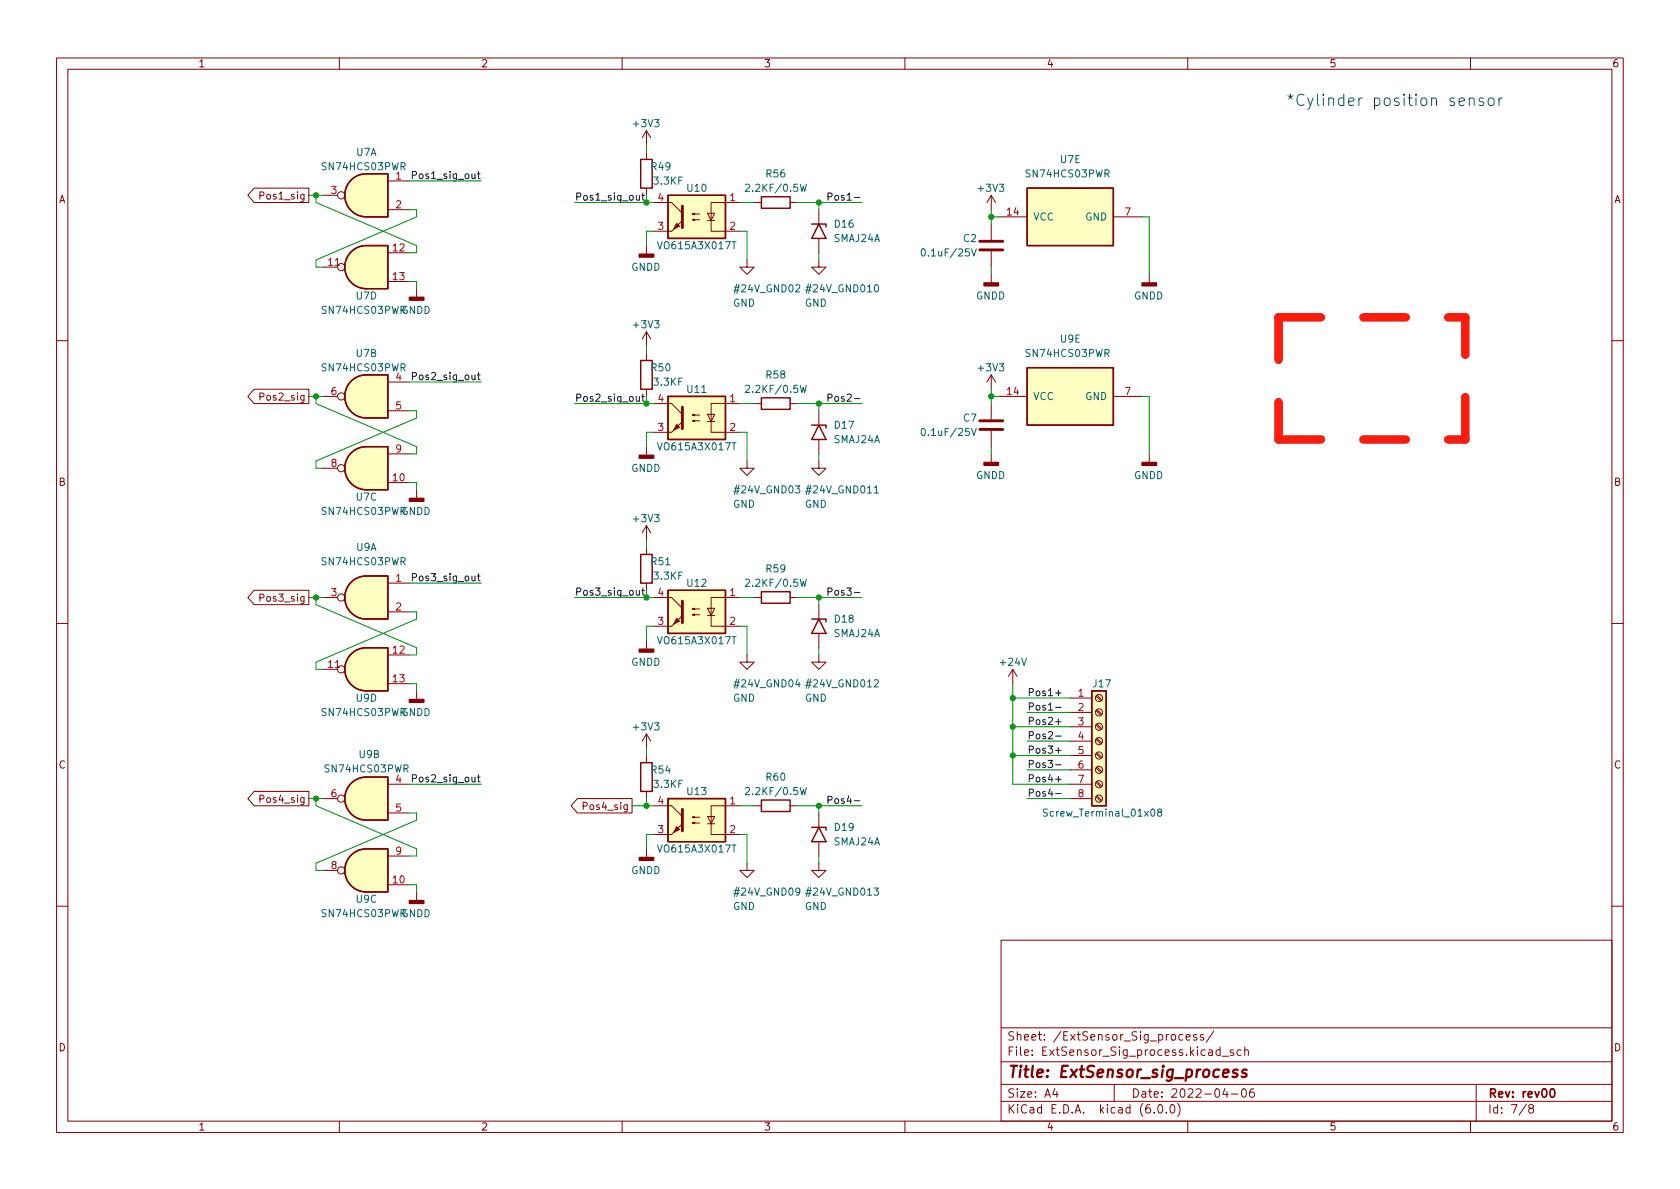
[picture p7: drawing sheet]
<svg xmlns="http://www.w3.org/2000/svg" width="297mm" height="210mm" viewBox="0 0 297 210" stroke-linecap="round" stroke-linejoin="round" font-family="sans-serif">
<g fill="none" stroke="#840000" stroke-width=".18">
<path d="M10 10.2h277v190.1h-277zM12 12.2h273v186.1h-273zM60 10.2v2M110 10.2v2M160 10.2v2M210 10.2v2M260 10.2v2M44.9 33.3h9.7v2.5h-9.7l-1.1-1.3zM57.1 34.5h2.6M68.6 32h3.8M68.6 37.1h3.8M114.3 23.1v2.5"/>
<path d="M114.3 26.9v1.3M114.3 33.3v1.2M114.3 23.1l-.8 1.3M114.3 23.1l.8 1.3M115.6 35.8h3.1l1.9 1.9M122.4 38.9l.4-.2v.3l-.4-.1h1.3M122.4 37.8l.4-.1v.3l-.4-.2h1.3M125.1 37.7h1.3l-.7 1.3zM125.1 39h1.3M130.8 35.8h-5.1v5.1h5.1M133.3 35.8h1.3M139.7 35.8h1.3"/>
<path d="M144.8 37.1v2.5M175.3 34.5v2.6M175.3 39.6v2.8M175.3 34.5l-.8 1.3M175.3 34.5l.7 1.3M176.5 38.3h5.1M196.8 38.3h5.1M57.1 47.2h2.6M68.6 44.7h3.8M68.6 49.8h3.8M73.7 51v1.6M114.3 43.4v1.6"/>
<path d="M114.3 58.7v2.5M114.3 58.7l-.8 1.2M114.3 58.7l.8 1.2M115.6 40.9h3.1M132.1 46v1.2h1.2l-1.2 1.3-1.3-1.3h1.3M144.8 46v1.2h1.2l-1.2 1.3-1.3-1.3h1.3M144.8 42.2v2.5M175.3 44.4v2.8M175.3 48.5v1.5M203.2 48.5v1.5M10 60.2h2M44.9 68.8h9.7v2.6h-9.7l-1.1-1.3z"/>
<path d="M57.1 70.1h2.6M68.6 67.6h3.8M68.6 72.6h3.8M114.3 62.5v1.2M114.3 68.8v1.3M114.3 79v1.5M115.6 71.4h3.1l1.9 1.9M115.6 76.4h3.1M122.4 74.4l.4-.1v.2l-.4-.1h1.3M122.4 73.4l.4-.1v.2l-.4-.1h1.3M125.1 73.3h1.3l-.7 1.2zM125.1 74.5h1.3"/>
<path d="M130.8 71.4h-5.1v5h5.1M133.3 71.4h1.3M139.7 71.4h1.3M144.8 72.6v2.6M144.8 77.7v2.6M175.3 66.3l-.8 1.3M175.3 66.3v2.5M175.3 71.4v2.8M175.3 76.2v2.8M175.3 66.3l.7 1.3M176.5 70.1h5.1M196.8 70.1h5.1"/>
<path d="M285 60.2h2M57.1 82.8h2.6M68.6 85.3h3.8M68.6 80.3h3.8M73.7 86.6v1.5M114.3 93v2.5M114.3 96.8v1.2M114.3 93l-.8 1.2M114.3 93l.8 1.2M132.1 81.5v1.3h1.2l-1.2 1.3-1.3-1.3h1.3M144.8 81.5v1.3h1.2l-1.2 1.3-1.3-1.3h1.3M175.3 80.3v1.5"/>
<path d="M203.2 80.3v1.5M10 110.2h2M44.9 104.4h9.7v2.5h-9.7l-1.1-1.2zM57.1 105.7h2.6M57.1 118.4h2.6M68.6 103.1h3.8M68.6 108.2h3.8M68.6 115.8h3.8M114.3 103.1v1.3M114.3 113.3v1.5M115.6 105.7h3.1l1.9 1.9M115.6 110.7h3.1"/>
<path d="M122.4 108.7l.4-.1v.2l-.4-.1h1.3M122.4 107.7l.4-.1v.2l-.4-.1h1.3M125.1 107.6h1.3l-.7 1.2zM125.1 108.8h1.3M130.8 105.7h-5.1v5h5.1M132.1 115.8v1.3h1.2l-1.2 1.3-1.3-1.3h1.3M133.3 105.7h1.3M139.7 105.7h1.3M144.8 115.8v1.3h1.2l-1.2 1.3-1.3-1.3h1.3M144.8 106.9v2.6M144.8 112v2.5M179.1 118.4l-.8 1.2"/>
<path d="M179.1 118.4v2.5M179.1 118.4l.7 1.2M285 110.2h2M44.9 139.9h9.7v2.6h-9.7l-1.1-1.3zM68.6 138.7h3.8M68.6 120.9h3.8M73.7 122.2v1.5M114.3 129.8v2.5M114.3 133.6v1.3M114.3 139.9v1.3M114.3 129.8l-.8 1.3M114.3 129.8l.8 1.3"/>
<path d="M189.2 123.4h3.8M189.2 126h3.8M189.2 128.5h3.8M189.2 131.1h3.8M189.2 133.6h3.8M189.2 136.1h3.8M189.2 138.7h3.8M193.8 138.3l.8 .9M193.8 135.8l.8 .8M193.8 133.3l.8 .8M193.8 130.7l.8 .9M193.8 128.2l.8 .8"/>
<path d="M193.8 125.6l.8 .9M193.8 123.1l.8 .8M194 138.2l.8 .8M194 135.6l.8 .9M194 133.1l.8 .8M194 130.6l.8 .8M194 128l.8 .8M194 125.5l.8 .8M194 122.9l.8 .9M57.1 141.2h2.6M57.1 153.9h2.6M68.6 143.8h3.8"/>
<path d="M68.6 156.5h3.8M68.6 151.4h3.8M73.7 157.7v1.6M102.1 141.2h9.7v2.6h-9.7l-1.1-1.3zM114.3 150.1v1.5M115.6 142.5h3.1l1.9 1.9M115.6 147.6h3.1M122.4 145.5l.4-.1v.3l-.4-.2h1.3M122.4 144.5l.4-.1v.2l-.4-.1h1.3M125.1 144.4h1.3l-.7 1.3zM125.1 145.7h1.3M130.8 142.5h-5.1v5.1h5.1"/>
<path d="M132.1 152.6v1.3h1.2l-1.2 1.3-1.3-1.3h1.3M133.3 142.5h1.3M139.7 142.5h1.3M144.8 152.6v1.3h1.2l-1.2 1.3-1.3-1.3h1.3M144.8 143.8v2.5M144.8 148.8v2.6M189.2 141.2h3.8M193.8 140.9l.8 .8M194 140.7l.8 .8M10 160.2h2M177 166.3h108v32h-108zM285 160.2h2"/>
<path d="M60 198.3v2M110 198.3v2M160 198.3v2M177 194.8h108M177 191.8h108M177 187.8h108M177 181.8h108M186.5 192.5l-.4 1h1M186.9 193v1M197 191.8v3M204.1 196.7v.1M204.9 195.4l.2-.1a.81 .81 0 0 1 .6 .7 .81 .81 0 0 1-.3 .8h-.2a.81 .81 0 0 1-.6-.6 .81 .81 0 0 1 .3-.8z"/>
<path d="M206.2 196.7v.1M207.1 195.4l.1-.1a.81 .81 0 0 1 .6 .7 .81 .81 0 0 1-.3 .8h-.1a.81 .81 0 0 1-.6-.6 .81 .81 0 0 1 .3-.8zM208.2 195.1a1.72 1.72 0 0 1 0 2.3M209.1 183l-.4-.1-.3 .3v.4l.2 .3h.5M209.7 183.4l.7-.1v-.3l-.5-.1-.2 .2 .1 .8h.6M210 198.3v2M211.6 183l-.4-.1-.2 .2 .1 .3 .5 .1v.4h-.6M212.8 183l-.4-.1-.2 .2 .1 .3 .5 .1v.4h-.6M214.6 182.4l-1.3 1.9M215.7 185.7l-.4-.1-.3 .3v.4l.1 .3h.6M215.7 185.1v1.5M216.1 186.8h1.1"/>
<path d="M216.6 192.5l-.4 1h.9M216.9 193v1M217.7 193.5h1.2M218.1 185.7l-.4-.1-.2 .2 .1 .3 .5 .1v.4h-.6M219.4 185.7l-.4-.1-.3 .3v.4l.2 .3h.5M219.7 192.6l.2-.1a.81 .81 0 0 1 .5 .7 .81 .81 0 0 1-.3 .8h-.1a.81 .81 0 0 1-.6-.6 .81 .81 0 0 1 .3-.8zM220.1 185.8l.2-.2 .3 .1 .1 .9M220.1 185.1v1.5M221.6 192.5a.59 .59 0 0 0-.7 .7v.5l.2 .3h.4l.2-.1 .1-.5-.2-.2-.4-.1-.3 .3M260 198.3v2M261 191.8v6.5M269.9 195.3l-1.3 1.9"/>
<path d="M270.6 196l-.3-.3 .1-.2 .2-.2 .4 .1 .2 .2-.1 .2-.7 .2-.1 .3v.2l.3 .3h.4l.2-.3-.1-.4-.2-.1"/>
<circle cx="60.3" cy="34.5" r=".63"/>
<circle cx="60.3" cy="47.2" r=".63"/>
<circle cx="60.3" cy="70.1" r=".63"/>
<circle cx="60.3" cy="82.8" r=".63"/>
<circle cx="60.3" cy="118.4" r=".63"/>
<circle cx="60.3" cy="105.7" r=".63"/>
<circle cx="194.3" cy="123.4" r=".63"/>
<circle cx="194.3" cy="126" r=".63"/>
<circle cx="194.3" cy="138.7" r=".63"/>
<circle cx="194.3" cy="136.1" r=".63"/>
<circle cx="194.3" cy="128.5" r=".63"/>
<circle cx="194.3" cy="133.6" r=".63"/>
<circle cx="194.3" cy="131.1" r=".63"/>
<circle cx="60.3" cy="153.9" r=".63"/>
<circle cx="60.3" cy="141.2" r=".63"/>
<circle cx="194.3" cy="141.2" r=".63"/>
</g>
<path d="M274.3 192.6l.1-.1a.81 .81 0 0 1 .6 .7 .81 .81 0 0 1-.3 .8h-.1a.82 .82 0 0 1-.6-.6 .82 .82 0 0 1 .3-.8z" fill="none" stroke="#840000" stroke-width=".3"/>
<path d="M218.8 189.2a.49 .49 0 0 0-.8 .3l.1 .2 .6 .2 .1 .2-.1 .3-.2 .1-.6-.1M220.4 189.2a.49 .49 0 0 0-.8 .3l.1 .2 .6 .2 .1 .2-.1 .3-.2 .1-.6-.1" fill="none" stroke="#840000" stroke-width=".4"/>
<g fill="#840000" stroke="#840000" stroke-width=".25">
<path d="M72.4 52.6h2.5v.5h-2.5z"/>
<path d="M72.4 88.1h2.5v.5h-2.5z"/>
<path d="M113 45h2.6v.5h-2.6z"/>
<path d="M72.4 123.7h2.5v.5h-2.5z"/>
<path d="M201.9 50h2.6v.5h-2.6z"/>
<path d="M174 50h2.5v.5h-2.5z"/>
<path d="M174 81.8h2.5v.5h-2.5z"/>
<path d="M201.9 81.8h2.6v.5h-2.6z"/>
<path d="M113 114.8h2.6v.5h-2.6z"/>
<path d="M72.4 159.3h2.5v.5h-2.5z"/>
<path d="M113 151.6h2.6v.5h-2.6z"/>
<path d="M113 80.5h2.6v.5h-2.6z"/>
</g>
<g fill="#ffffc2" stroke="#ffffc2" stroke-width=".18">
<path d="M62.1 44.5a3.8 3.8 0 0 1 2.7-1.1v7.6a3.8 3.8 0 0 1-3.5-2.3 3.8 3.8 0 0 1 .8-4.2z"/>
<path d="M64.8 43.4h3.8v7.6h-3.8z"/>
<path d="M62.1 80.1a3.8 3.8 0 0 1 2.7-1.1v7.6a3.8 3.8 0 0 1-3.5-2.3 3.8 3.8 0 0 1 .8-4.2z"/>
<path d="M64.8 79h3.8v7.6h-3.8z"/>
<path d="M62.1 67.4a3.8 3.8 0 0 1 2.7-1.1v7.6a3.8 3.8 0 0 1-3.5-2.3 3.8 3.8 0 0 1 .8-4.2z"/>
<path d="M64.8 66.3h3.8v7.6h-3.8z"/>
<path d="M62.1 31.8a3.8 3.8 0 0 1 2.7-1.1v7.6a3.8 3.8 0 0 1-3.5-2.3 3.8 3.8 0 0 1 .8-4.2z"/>
<path d="M64.8 30.7h3.8v7.6h-3.8z"/>
<path d="M181.6 65h15.2v10.2h-15.2z"/>
<path d="M181.6 33.3h15.2v10.1h-15.2z"/>
<path d="M118.1 34.5h10.2v7.7h-10.2z"/>
<path d="M193 122.2h2.6v20.3h-2.6z"/>
<path d="M62.1 138.5a3.8 3.8 0 0 1 2.7-1.1v7.6a3.8 3.8 0 0 1-3.5-2.3 3.8 3.8 0 0 1 .8-4.2z"/>
<path d="M64.8 137.4h3.8v7.6h-3.8z"/>
<path d="M118.1 70.1h10.2v7.6h-10.2z"/>
<path d="M62.1 103a3.8 3.8 0 0 1 2.7-1.2v7.7a3.8 3.8 0 0 1-3.5-2.4 3.8 3.8 0 0 1 .8-4.1z"/>
<path d="M64.8 101.8h3.8v7.7h-3.8z"/>
<path d="M118.1 141.2h10.2v7.6h-10.2z"/>
<path d="M62.1 151.2a3.8 3.8 0 0 1 2.7-1.1v7.6a3.8 3.8 0 0 1-3.5-2.3 3.8 3.8 0 0 1 .8-4.2z"/>
<path d="M64.8 150.1h3.8v7.6h-3.8z"/>
<path d="M62.1 115.7a3.8 3.8 0 0 1 2.7-1.2v7.7a3.8 3.8 0 0 1-3.5-2.4 3.8 3.8 0 0 1 .8-4.1z"/>
<path d="M64.8 114.5h3.8v7.7h-3.8z"/>
<path d="M118.1 104.4h10.2v7.6h-10.2z"/>
</g>
<g fill="none" stroke="#840000" stroke-width=".25">
<path d="M62.1 31.8a3.8 3.8 0 0 1 2.7-1.1h3.8v7.6h-3.8a3.8 3.8 0 0 1-3.5-2.3 3.8 3.8 0 0 1 .8-4.2zM113.3 28.2h2v5.1h-2zM118.1 34.5h10.2v7.7h-10.2zM134.6 34.8h5.1v2h-5.1zM143.5 39.6h2.5v.5M144.8 39.6l1.2 2.6h-2.5zM181.6 33.3h15.2v10.1h-15.2zM62.1 44.5a3.8 3.8 0 0 1 2.7-1.1h3.8v7.6h-3.8a3.8 3.8 0 0 1-3.5-2.3 3.8 3.8 0 0 1 .8-4.2zM62.1 67.4a3.8 3.8 0 0 1 2.7-1.1h3.8v7.6h-3.8a3.8 3.8 0 0 1-3.5-2.3 3.8 3.8 0 0 1 .8-4.2zM113.3 63.7h2v5.1h-2zM118.1 70.1h10.2v7.6h-10.2zM134.6 70.4h5.1v2h-5.1z"/>
<path d="M143.5 75.2h2.5v.5M144.8 75.2l1.2 2.5h-2.5zM181.6 65h15.2v10.2h-15.2zM62.1 80.1a3.8 3.8 0 0 1 2.7-1.1h3.8v7.6h-3.8a3.8 3.8 0 0 1-3.5-2.3 3.8 3.8 0 0 1 .8-4.2zM113.3 98h2v5.1h-2zM62.1 103a3.8 3.8 0 0 1 2.7-1.2h3.8v7.7h-3.8a3.8 3.8 0 0 1-3.5-2.4 3.8 3.8 0 0 1 .8-4.1zM62.1 115.7a3.8 3.8 0 0 1 2.7-1.2h3.8v7.7h-3.8a3.8 3.8 0 0 1-3.5-2.4 3.8 3.8 0 0 1 .8-4.1zM118.1 104.4h10.2v7.6h-10.2zM134.6 104.6h5.1v2.1h-5.1zM143.5 109.5h2.5v.5M144.8 109.5l1.2 2.5h-2.5zM62.1 138.5a3.8 3.8 0 0 1 2.7-1.1h3.8v7.6h-3.8a3.8 3.8 0 0 1-3.5-2.3 3.8 3.8 0 0 1 .8-4.2z"/>
<path d="M113.3 134.9h2v5h-2zM193 122.2h2.6v20.3h-2.6zM62.1 151.2a3.8 3.8 0 0 1 2.7-1.1h3.8v7.6h-3.8a3.8 3.8 0 0 1-3.5-2.3 3.8 3.8 0 0 1 .8-4.2zM118.1 141.2h10.2v7.6h-10.2zM134.6 141.5h5.1v2h-5.1zM143.5 146.3h2.5v.5M144.8 146.3l1.2 2.5h-2.5z"/>
</g>
<g fill="none" stroke="#006464" stroke-width=".18">
<path d="M131.8 32.7l.5-.1 .2 .3-.8 .9h.8M141.5 32.6l.3 1.2 .2-.9 .3 .9 .3-1.2M163.1 44.1l.1-.1a.68 .68 0 0 1 .4 .6 .68 .68 0 0 1-.4 .7 .84 .84 0 0 1-.1-1.2zM171.8 44l.4 1.3 .4-1.3M131.8 68.3l.5-.2 .2 .4-.8 .9h.8M141.5 68.1l.3 1.3 .2-.9 .3 .9 .3-1.3M163.1 75.8h.1a.68 .68 0 0 1 .4 .6 .68 .68 0 0 1-.4 .6 .84 .84 0 0 1-.1-1.2zM171.8 75.8l.4 1.2 .4-1.2M154.6 87.2h.7M131.8 102.5l.5-.1 .2 .4-.8 .9h.8M141.5 102.4l.3 1.3 .2-.9 .3 .9 .3-1.3M131.8 139.4l.5-.1 .2 .3-.8 .9h.8"/>
<path d="M141.5 139.3l.3 1.2 .2-.9 .3 .9 .3-1.2M185.2 143.1h-.5l-.2 .1v.3l.6 .3 .1 .3-.2 .2h-.5M204.9 143.6l-.2-.2v-.2l.2-.1h.4l.1 .2-.1 .2-.5 .2-.1 .1v.3l.2 .2h.4l.1-.2-.1-.4-.1-.1"/>
</g>
<g fill="#840000" stroke="#840000" stroke-width=".18">
<path d="M120.6 39l-1.9 1.9z"/>
<path d="M119.6 39.5l.5 .5-1 .5z"/>
<path d="M120.6 74.5l-1.9 1.9z"/>
<path d="M119.6 75.1l.5 .5-1 .5z"/>
<path d="M118.7 147.6l1.9-1.9z"/>
<path d="M119.6 146.2l.5 .5-1 .5z"/>
<path d="M120.6 108.8l-1.9 1.9z"/>
<path d="M119.6 109.3l.5 .5-1 .6z"/>
</g>
<path d="M120.6 36.4v3.9M173.2 44.2h4.1M173.2 42.7h4.1M120.6 72v3.8M173.2 75.9h4.1M173.2 74.4h4.1M120.6 106.3v3.8M120.6 143.1v3.8" fill="none" stroke="#840000" stroke-width=".51"/>
<g fill="none" stroke="#0f0f0f" stroke-width=".18">
<path d="M72.9 31l.6-.1 .1-.2v-.3l-.7-.1v1.3M84.4 30.7h.5M84.6 30.3v1.1l.3 .2M112.5 34.6l.1 .7 .3 .1 .1-.1M113 34.6v.8M113.5 34.6h.5M113.7 34.1v1.1l.3 .2M146.4 34.8l.6-.1 .1-.1v-.4l-.7-.1v1.3M72.9 66.5h.6l.1-.2v-.3l-.7-.1v1.2M84.4 66.3h.5M84.6 65.9v1.1l.3 .1M112.5 70.1l.1 .8 .3 .1 .1-.2"/>
<path d="M113 70.1v.9M113.5 70.1h.5M113.7 69.7v1.1l.3 .2M146.4 70.4l.6-.1 .1-.2v-.3l-.7-.1v1.3M72.9 102.1l.6-.1 .1-.1v-.3l-.7-.2v1.3M84.4 101.9h.5M84.6 101.4v1.1l.3 .2M112.5 104.4l.1 .8h.3l.1-.1M113 104.4v.8M113.5 104.4h.5M113.7 104v1.1l.3 .1M146.4 104.6h.6l.1-.2v-.3l-.7-.1v1.2"/>
<path d="M72.9 137.7l.6-.1 .1-.2v-.3l-.7-.1v1.3M84.4 137.4h.5M84.6 137v1.1l.3 .2M186.6 137.8h1M186.6 135.2h1M186.6 132.7h1M186.6 130.2h1M186.6 122.5h1M186.6 127.6h1M186.6 125.1h1M146.4 141.5l.6-.1 .1-.2v-.3l-.7-.1v1.3M186.6 140.3h1"/>
</g>
<path d="M259.8 17.5a.5 .5 0 0 1 .8 .1v1.1M259.8 17.3v1.4M262.3 17.4l-.5-.1-.3 .3 .1 .3 .7 .2 .1 .2-.1 .3-.2 .1-.6-.1M263.2 17.5a.54 .54 0 0 1 .6-.2 .54 .54 0 0 1 .4 .4v.6a.54 .54 0 0 1-.6 .4 .54 .54 0 0 1-.5-.4zM265 17.3v1.4M265.6 17.3a.51 .51 0 0 0-.6 .4" fill="none" stroke="#0000c2" stroke-width=".18"/>
<path d="M226.1 56.1v21.6M226.1 56.1h33M226.1 77.7h33M259.1 77.7v-21.6" fill="none" stroke="#ff1b0b" stroke-width="1.5" stroke-dasharray="7.5 7.5"/>
<g fill="none" stroke="#009600" stroke-width=".18">
<path d="M54.6 34.5h2.5M55.9 34.5v1.3l17.8 7.6v1.3h-1.3M72.4 37.1h1.3v1.2l-17.8 7.7v1.2h1.2M72.4 32h12.7M101.6 35.8h14M114.3 25.6v1.3M114.3 34.5v1.3M130.8 35.8h2.5M141 35.8h11.4M144.8 35.8v1.3M175.3 37.1v2.5M175.3 38.3h1.2"/>
<path d="M201.9 38.3h1.3v10.2M72.4 49.8h1.3v1.2M115.6 40.9h-1.3v2.5M130.8 40.9h1.3v5.1M144.8 44.7v1.3M175.3 47.2v1.3M54.6 70.1h2.5M55.9 70.1v1.3l17.8 7.6v1.3h-1.3M72.4 72.6h1.3v1.3l-17.8 7.6v1.3h1.2M72.4 67.6h12.7M101.6 71.4h14M114.3 61.2v1.3"/>
<path d="M114.3 70.1v1.3M115.6 76.4h-1.3v2.6M130.8 71.4h2.5M130.8 76.4h1.3v5.1M141 71.4h11.4M144.8 71.4v1.2M175.3 68.8v2.6M175.3 79v1.3M175.3 70.1h1.2M201.9 70.1h1.3v10.2M72.4 85.3h1.3v1.3M114.3 95.5v1.3"/>
<path d="M144.8 80.3v1.2M54.6 105.7h2.5M55.9 105.7v1.2l17.8 7.6v1.3h-1.3M72.4 108.2h1.3v1.3l-17.8 7.6v1.3h1.2M72.4 103.1h12.7M101.6 105.7h14M114.3 104.4v1.3M115.6 110.7h-1.3v2.6M130.8 105.7h2.5M130.8 110.7h1.3v5.1M141 105.7h11.4M144.8 105.7v1.2"/>
<path d="M144.8 114.5v1.3M72.4 120.9h1.3v1.3M72.4 138.7h12.7M114.3 132.3v1.3M179.1 120.9v17.8h10.1M179.1 133.6h10.1M179.1 128.5h10.1M179.1 123.4h10.1M181.6 131.1h7.6M181.6 136.1h7.6M181.6 126h7.6M54.6 141.2h2.5"/>
<path d="M55.9 141.2v1.3l17.8 7.6v1.3h-1.3M72.4 143.8h1.3v1.2l-17.8 7.6v1.3h1.2M72.4 156.5h1.3v1.2M111.8 142.5h3.8M114.3 141.2v1.3M115.6 147.6h-1.3v2.5M130.8 142.5h2.5M130.8 147.6h1.3v5M141 142.5h11.4M144.8 142.5v1.3M144.8 151.4v1.2M181.6 141.2h7.6"/>
</g>
<g fill="#009600" stroke="#009600" stroke-width=".18">
<circle cx="179.1" cy="123.4" r=".46"/>
<circle cx="179.1" cy="128.5" r=".46"/>
<circle cx="179.1" cy="133.6" r=".46"/>
<circle cx="55.9" cy="141.2" r=".46"/>
<circle cx="55.9" cy="105.7" r=".46"/>
<circle cx="114.3" cy="35.8" r=".46"/>
<circle cx="114.3" cy="71.4" r=".46"/>
<circle cx="114.3" cy="142.5" r=".46"/>
<circle cx="114.3" cy="105.7" r=".46"/>
<circle cx="144.8" cy="142.5" r=".46"/>
<circle cx="144.8" cy="105.7" r=".46"/>
<circle cx="55.9" cy="70.1" r=".46"/>
<circle cx="55.9" cy="34.5" r=".46"/>
<circle cx="175.3" cy="70.1" r=".46"/>
<circle cx="175.3" cy="38.3" r=".46"/>
<circle cx="144.8" cy="35.8" r=".46"/>
<circle cx="144.8" cy="71.4" r=".46"/>
</g>
<text font-size="2.8" fill="#0000c2" x="227.3" y="18.7">*Cylinder position sensor</text>
<text font-size="2.8" fill="#840000" x="178" y="190.6">Title: ExtSensor_sig_process</text>
<g font-size="2.1" fill="#840000">
<text x="178" y="184">Sheet: /ExtSensor_Sig_process/</text>
<text x="178" y="186.7">File: ExtSensor_Sig_process.kicad_sch</text>
<text x="178" y="196.9">KiCad E.D.A. kicad (6.0.0)</text>
<text x="178" y="194.1">Size: A4</text>
<text x="200" y="194.1">Date: 2022-04-06</text>
<text x="263" y="194.1">Rev: rev00</text>
<text x="263" y="196.9">Id: 7/8</text>
</g>
<g font-size="1.8" fill="#840000">
<text x="35" y="11.9">1</text>
<text x="85" y="11.9">2</text>
<text x="135" y="11.9">3</text>
<text x="185" y="11.9">4</text>
<text x="235" y="11.9">5</text>
<text x="285" y="11.9">6</text>
<text x="10.3" y="35.9">A</text>
<text x="46.4" y="35.3">Pos1_sig</text>
<text x="285.3" y="35.9">A</text>
<text x="46.4" y="70.8">Pos2_sig</text>
<text x="10.3" y="85.9">B</text>
<text x="285.3" y="85.9">B</text>
<text x="46.4" y="106.4">Pos3_sig</text>
<text x="10.3" y="135.9">C</text>
<text x="285.3" y="135.9">C</text>
<text x="46.4" y="141.9">Pos4_sig</text>
<text x="103.5" y="143.2">Pos4_sig</text>
<text x="10.3" y="185.9">D</text>
<text x="285.3" y="185.9">D</text>
<text x="35" y="199.9">1</text>
<text x="85" y="199.9">2</text>
<text x="135" y="199.9">3</text>
<text x="185" y="199.9">4</text>
<text x="235" y="199.9">5</text>
<text x="285" y="199.9">6</text>
</g>
<g font-size="1.8" fill="#006464">
<text x="112.1" y="22.5">+3V3</text>
<text x="63" y="27.6">U7A</text>
<text x="187.5" y="28.8">U7E</text>
<text x="57.4" y="30.1">SN74HCS03PWR</text>
<text x="115.2" y="30.1">R49</text>
<text x="115.7" y="32.6">3.3KF</text>
<text x="121.6" y="33.9">U10</text>
<text x="132.4" y="33.9">2.2KF/0.5W</text>
<text x="135.5" y="31.4">R56</text>
<text x="173.1" y="33.9">+3V3</text>
<text x="181.9" y="31.4">SN74HCS03PWR</text>
<text x="147.6" y="40.3">D16</text>
<text x="182.6" y="39">VCC</text>
<text x="191.9" y="39">GND</text>
<text x="111.6" y="47.9">GNDD</text>
<text x="116.7" y="44.1">VO615A3X017T</text>
<text x="147.4" y="42.8">SMAJ24A</text>
<text x="163.6" y="45.3">0.1uF/25V</text>
<text x="170.4" y="42.8">C2</text>
<text x="63" y="53">U7D</text>
<text x="130.1" y="51.7">#24V_GND02</text>
<text x="142.9" y="51.7">#24V_GND010</text>
<text x="172.5" y="53">GNDD</text>
<text x="200.5" y="53">GNDD</text>
<text x="57.4" y="55.5">SN74HCS03PWRGNDD</text>
<text x="112.1" y="58">+3V3</text>
<text x="129.6" y="54.2">GND</text>
<text x="142.3" y="54.2">GND</text>
<text x="57.4" y="65.7">SN74HCS03PWR</text>
<text x="63" y="63.1">U7B</text>
<text x="115.2" y="65.7">R50</text>
<text x="173.1" y="65.7">+3V3</text>
<text x="181.9" y="63.1">SN74HCS03PWR</text>
<text x="187.5" y="60.6">U9E</text>
<text x="115.7" y="68.2">3.3KF</text>
<text x="121.6" y="69.5">U11</text>
<text x="132.4" y="69.5">2.2KF/0.5W</text>
<text x="135.5" y="66.9">R58</text>
<text x="182.6" y="70.7">VCC</text>
<text x="191.9" y="70.7">GND</text>
<text x="147.6" y="75.8">D17</text>
<text x="163.6" y="77.1">0.1uF/25V</text>
<text x="170.4" y="74.5">C7</text>
<text x="111.6" y="83.4">GNDD</text>
<text x="116.7" y="79.6">VO615A3X017T</text>
<text x="147.4" y="78.4">SMAJ24A</text>
<text x="63" y="88.5">U7C</text>
<text x="129.6" y="89.8">GND</text>
<text x="130.1" y="87.2">#24V_GND03</text>
<text x="142.3" y="89.8">GND</text>
<text x="142.9" y="87.2">#24V_GND011</text>
<text x="172.5" y="84.7">GNDD</text>
<text x="200.5" y="84.7">GNDD</text>
<text x="57.4" y="91.1">SN74HCS03PWRGNDD</text>
<text x="112.1" y="92.3">+3V3</text>
<text x="57.4" y="99.9">SN74HCS03PWR</text>
<text x="63" y="97.4">U9A</text>
<text x="115.2" y="99.9">R51</text>
<text x="135.5" y="101.2">R59</text>
<text x="115.7" y="102.5">3.3KF</text>
<text x="121.6" y="103.8">U12</text>
<text x="132.4" y="103.8">2.2KF/0.5W</text>
<text x="116.7" y="113.9">VO615A3X017T</text>
<text x="147.4" y="112.6">SMAJ24A</text>
<text x="147.6" y="110.1">D18</text>
<text x="111.6" y="117.7">GNDD</text>
<text x="177" y="117.7">+24V</text>
<text x="63" y="124.1">U9D</text>
<text x="129.6" y="124.1">GND</text>
<text x="130.1" y="121.5">#24V_GND04</text>
<text x="142.3" y="124.1">GND</text>
<text x="142.9" y="121.5">#24V_GND012</text>
<text x="193.3" y="121.5">J17</text>
<text x="57.4" y="126.6">SN74HCS03PWRGNDD</text>
<text x="112.1" y="129.2">+3V3</text>
<text x="57.9" y="136.6">SN74HCS03PWR</text>
<text x="63.5" y="134">U9B</text>
<text x="115.2" y="136.8">R54</text>
<text x="115.7" y="139.3">3.3KF</text>
<text x="121.6" y="140.6">U13</text>
<text x="132.4" y="140.6">2.2KF/0.5W</text>
<text x="135.5" y="138">R60</text>
<text x="147.4" y="149.5">SMAJ24A</text>
<text x="147.6" y="146.9">D19</text>
<text x="185.2" y="144.4">Screw_Terminal_01x08</text>
<text x="111.6" y="154.6">GNDD</text>
<text x="116.7" y="150.7">VO615A3X017T</text>
<text x="63" y="159.6">U9C</text>
<text x="129.6" y="160.9">GND</text>
<text x="130.1" y="158.4">#24V_GND09</text>
<text x="142.3" y="160.9">GND</text>
<text x="142.9" y="158.4">#24V_GND013</text>
<text x="57.4" y="162.2">SN74HCS03PWRGNDD</text>
</g>
<g font-size="1.8" fill="#a90000">
<text x="58.6" y="34.3">3</text>
<text x="70" y="31.7">1</text>
<text x="116.3" y="35.6">4</text>
<text x="129" y="35.6">1</text>
<text x="70" y="36.8">2</text>
<text x="116.3" y="40.6">3</text>
<text x="129" y="40.6">2</text>
<text x="178.1" y="38.1">14</text>
<text x="198.9" y="38.1">7</text>
<text x="58.1" y="47">11</text>
<text x="69.5" y="44.4">12</text>
<text x="69.5" y="49.5">13</text>
<text x="58.6" y="69.8">6</text>
<text x="70" y="67.3">4</text>
<text x="116.3" y="71.1">4</text>
<text x="129" y="71.1">1</text>
<text x="178.1" y="69.8">14</text>
<text x="198.9" y="69.8">7</text>
<text x="70" y="72.4">5</text>
<text x="116.3" y="76.2">3</text>
<text x="129" y="76.2">2</text>
<text x="58.6" y="82.5">8</text>
<text x="70" y="80">9</text>
<text x="69.5" y="85.1">10</text>
<text x="58.6" y="105.4">3</text>
<text x="70" y="102.9">1</text>
<text x="70" y="107.9">2</text>
<text x="116.3" y="105.4">4</text>
<text x="129" y="105.4">1</text>
<text x="116.3" y="110.5">3</text>
<text x="129" y="110.5">2</text>
<text x="58.1" y="118.1">11</text>
<text x="69.5" y="115.6">12</text>
<text x="69.5" y="120.6">13</text>
<text x="190.6" y="123.2">1</text>
<text x="190.6" y="125.7">2</text>
<text x="190.6" y="128.3">3</text>
<text x="190.6" y="130.8">4</text>
<text x="190.6" y="133.3">5</text>
<text x="190.6" y="135.9">6</text>
<text x="58.6" y="141">6</text>
<text x="70" y="138.4">4</text>
<text x="70" y="143.5">5</text>
<text x="116.3" y="142.2">4</text>
<text x="129" y="142.2">1</text>
<text x="190.6" y="138.4">7</text>
<text x="190.6" y="141">8</text>
<text x="116.3" y="147.3">3</text>
<text x="129" y="147.3">2</text>
<text x="58.6" y="153.7">8</text>
<text x="70" y="151.1">9</text>
<text x="69.5" y="156.2">10</text>
</g>
<g font-size="1.8" fill="#0f0f0f">
<text x="73.6" y="31.6">Pos1_sig_out</text>
<text x="101.6" y="35.5">Pos1_sig_out</text>
<text x="147.6" y="35.5">Pos1-</text>
<text x="73.6" y="67.2">Pos2_sig_out</text>
<text x="101.6" y="71">Pos2_sig_out</text>
<text x="147.6" y="71">Pos2-</text>
<text x="73.6" y="102.8">Pos3_sig_out</text>
<text x="101.6" y="105.3">Pos3_sig_out</text>
<text x="147.6" y="105.3">Pos3-</text>
<text x="181.6" y="123.1">Pos1+</text>
<text x="181.6" y="125.6">Pos1-</text>
<text x="181.6" y="130.7">Pos2-</text>
<text x="181.6" y="128.2">Pos2+</text>
<text x="181.6" y="135.8">Pos3-</text>
<text x="181.6" y="133.2">Pos3+</text>
<text x="73.6" y="138.3">Pos2_sig_out</text>
<text x="147.6" y="142.1">Pos4-</text>
<text x="181.6" y="140.9">Pos4-</text>
<text x="181.6" y="138.3">Pos4+</text>
</g>
</svg>
